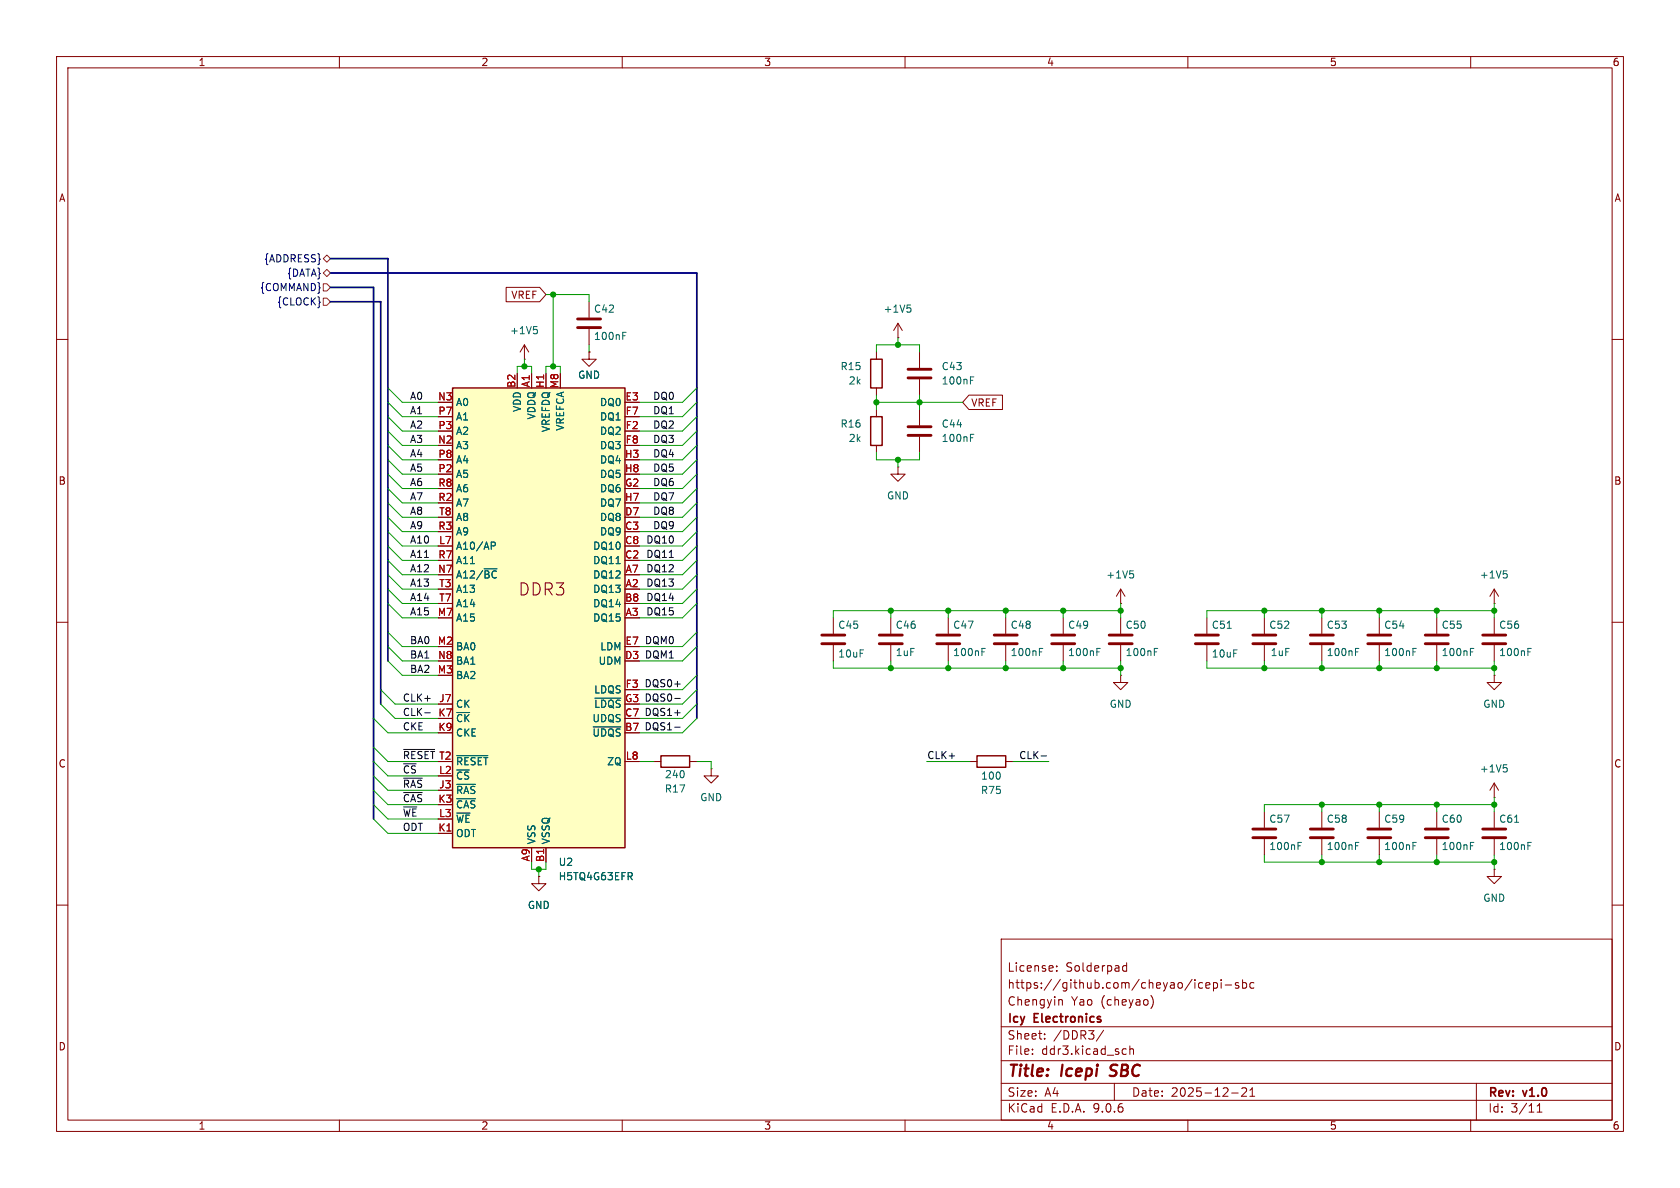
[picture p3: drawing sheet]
<svg xmlns="http://www.w3.org/2000/svg" width="297mm" height="210mm" viewBox="0 0 297 210" stroke-linecap="round" stroke-linejoin="round" font-family="sans-serif">
<g fill="none" stroke="#840000" stroke-width=".18">
<path d="M10 10h277v190h-277zM12 12h273v186h-273zM60 10v2M110 10v2M160 10v2M210 10v2M260 10v2M104.1 53.3v2.8M104.1 58.2v2.8M10 60h2M92.7 63.5h.1M92.7 61l-.8 1.2"/>
<path d="M92.7 61l.8 1.2M92.7 61v2.5M104.1 62.2v1.3h1.3l-1.3 1.3-1.2-1.3h1.2M104.1 62.2h.1M154.9 62.2v1.3M154.9 68.6v1.3M154.9 72.4v1.3M154.9 78.7v1.3M162.6 62.2v2.8M162.6 67.1v2.8M162.6 72.4v2.8M162.6 77.2v2.8"/>
<path d="M285 60h2M158.7 82.6v1.2h1.3l-1.3 1.3-1.2-1.3h1.2M158.7 82.6h.1M10 110h2M147.3 109.2v2.8M147.3 114v2.8M157.5 109.2v2.8M157.5 114v2.8M177.8 109.2v2.8M177.8 114v2.8M188 109.2v2.8M188 114v2.8"/>
<path d="M198.1 119.4v1.3h1.3l-1.3 1.2-1.3-1.2h1.3M198.1 119.4h.1M198.1 109.2v2.8M198.1 114v2.8M213.4 109.2v2.8M213.4 114v2.8M223.5 109.2v2.8M223.5 114v2.8M243.8 109.2v2.8M243.8 114v2.8M254 109.2v2.8M254 114v2.8"/>
<path d="M264.2 119.4v1.3h1.2l-1.2 1.2-1.3-1.2h1.3M264.2 119.4h.1M264.2 106.7h.1M264.2 104.1v2.6M264.2 109.2v2.8M264.2 114v2.8M264.2 104.1l-.8 1.3M264.2 104.1l.7 1.3M285 110h2M115.6 134.6h1.2M121.9 134.6h1.3M125.7 135.9v1.3h1.3l-1.3 1.2-1.2-1.2h1.2"/>
<path d="M125.7 135.9h.1M264.2 138.4v2.6M264.2 138.4l-.8 1.3M264.2 138.4l.7 1.3M95.2 154.9v1.3h1.3l-1.3 1.3-1.2-1.3h1.2M95.2 154.9h.1M223.5 143.5v2.8M223.5 148.3v2.8M233.7 143.5v2.8M233.7 148.3v2.8M243.8 143.5v2.8M243.8 148.3v2.8"/>
<path d="M254 143.5v2.8M254 148.3v2.8M264.2 141h.1M264.2 153.7v1.2h1.2l-1.2 1.3-1.3-1.3h1.3M264.2 153.7h.1M264.2 143.5v2.8M264.2 148.3v2.8M10 160h2M177 166h108v32h-108zM186.8 171.6v.1M186.8 170.8v.1M187.4 176.7h.2l.2 .2v.8"/>
<path d="M198.5 171.4l.2 .3 .5-.1M199.2 170.2v1.5M199.2 170.8l-.5-.1-.2 .3M203.5 176.1a1.74 1.74 0 0 1 0 2.2M212.6 173.8l-.4-.1-.3 .3v.4l.1 .2h.6M213.2 174.2l.7-.1-.1-.3-.4-.1-.2 .2v.7h.6M214.5 173.8l.5-.1 .2 .3v.4l-.1 .2h-.6M214.5 173.7v1.5M215.9 173.2v.1M215.9 173.7v1M216.6 174.1h1.1M219 173.8l-.4-.1-.2 .2 .1 .2 .5 .2v.3h-.6"/>
<path d="M219.7 173.8l.4-.1 .3 .3v.4l-.2 .2h-.5M219.7 173.2v1.5M221.7 173.8l-.5-.1-.2 .3v.4l.1 .2h.6M285 160h2M60 198v2M110 198v2M160 198v2M177 194.5h108M177 191.5h108M177 187.5h108M177 181.5h108M182.5 186.3v.1"/>
<path d="M182.5 185.5v.1M184.7 183.6v.1M184.7 182.8v.1M195.1 182.1l-1.3 2M197 191.5v3M198.7 185.4l.4 .1M199.1 186.3l-.4 .1M199.7 185.5l.3-.1 .3 .1 .1 .9M199.7 184.9v1.5M210 198v2M217.7 193.2h1.2M219.5 192.4l.6-.1 .2 .1 .1 .3-.9 1.1h.9"/>
<path d="M221 193.8h.8M221 192.7l.4-.4v1.5M260 198v2M261 191.5v6.5M271.7 196.6h.9M271.7 195.5l.5-.4v1.5"/>
</g>
<path d="M196.2 190.1l.2 .1M196.5 188.4l-.1 .2v.4" fill="none" stroke="#840000" stroke-width=".4"/>
<g fill="none" stroke="#840000" stroke-width=".51">
<path d="M102.1 56.4h4.1M102.1 57.9h4.1M160.5 75.4h4.1M160.5 77h4.1M160.5 65.3h4.1M160.5 66.8h4.1M145.3 113.8h4.1M145.3 112.3h4.1M155.4 113.8h4.1M155.4 112.3h4.1M175.8 113.8h4M175.8 112.3h4"/>
<path d="M185.9 113.8h4.1M185.9 112.3h4.1M196.1 113.8h4.1M196.1 112.3h4.1M211.3 113.8h4.1M211.3 112.3h4.1M221.5 113.8h4.1M221.5 112.3h4.1M241.8 113.8h4.1M241.8 112.3h4.1M252 113.8h4M252 112.3h4"/>
<path d="M262.1 113.8h4.1M262.1 112.3h4.1M221.5 146.6h4.1M221.5 148.1h4.1M231.6 146.6h4.1M231.6 148.1h4.1M241.8 146.6h4.1M241.8 148.1h4.1M252 146.6h4M252 148.1h4M262.1 146.6h4.1M262.1 148.1h4.1"/>
</g>
<g fill="none" stroke="#006464" stroke-width=".18">
<path d="M94.3 57.7h.6M94.8 58.2l.2 .3v.3l-.2 .2M110.1 59.4h.4M110.1 58.7h.6M171.6 77.4h.4M171.6 76.8h.6M171.6 67.2h.4M171.6 66.6h.6M183.8 115.2h.4M183.8 114.6h.6M193.9 115.2h.4M193.9 114.6h.6"/>
<path d="M204.1 115.2h.4M204.1 114.6h.6M217 111.1h.7M249.8 115.2h.4M249.8 114.6h.6M260 115.2h.4M260 114.6h.6M265.8 100.9h.6M266.2 101.4l.3 .2v.3l-.3 .3M270.1 115.2h.4M270.1 114.6h.6M265.8 135.2h.6"/>
<path d="M266.2 135.7l.3 .2v.3l-.3 .3M229.5 149.5h.4M229.5 148.9h.6M239.6 149.5h.5M239.6 148.9h.6M249.8 149.5h.4M249.8 148.9h.6M260 149.5h.4M260 148.9h.6M267.8 145.4h.7M270.1 149.5h.4M270.1 148.9h.6"/>
</g>
<path d="M153.9 73.7h2.1v5h-2.1zM153.9 63.5h2.1v5.1h-2.1zM116.8 133.6h5.1v2h-5.1z" fill="none" stroke="#840000" stroke-width=".25"/>
<path d="M80 68.6h30.5v81.3h-30.5z" fill="#ffffc2"/>
<path d="M80 68.6h30.5v81.3h-30.5zM172.7 133.6h5.1v2h-5.1z" fill="none" stroke="#840000" stroke-width=".25"/>
<g fill="none" stroke="#006464" stroke-width=".18">
<path d="M160.4 53.9h.6M160.8 54.4l.2 .2v.3l-.2 .3M86.8 95.8h.5l.3 .3-.1 .3-.7 .1M173.6 115.2h.4M173.6 114.6h.6M199.8 100.9h.6M200.2 101.4l.2 .2v.3l-.2 .3M239.6 115.2h.5M239.6 114.6h.6M80.7 133.6h5.5M80.7 138.7h3.4M104.9 128.5h4.9"/>
<path d="M105.2 123.4h4.6M80.7 141.2h3.4"/>
</g>
<g fill="none" stroke="#840000" stroke-width=".18">
<path d="M89.5 50.8h5.9l1.1 1.3-1.1 1.2h-5.9zM158.7 59.7h.1M158.7 57.2l-.7 1.2M158.7 57.2l.8 1.2M158.7 57.2v2.5M94 66v2.6M96.5 66v2.6M104.1 62.2h.1M171.3 69.8h5.9v2.6h-5.9l-1.1-1.3zM167.6 109.2v2.8M167.6 114v2.8M198.1 106.7h.1"/>
<path d="M198.1 104.1l-.7 1.3M198.1 104.1l.8 1.3M198.1 104.1v2.6M233.7 109.2v2.8M233.7 114v2.8M77.5 124.5h2.5M77.5 139.7h2.5M171.4 134.6h1.3M177.8 134.6h1.3M77.5 147.3h2.5M95.2 154.9h.1M96.5 149.9v2.5"/>
</g>
<path d="M165.6 112.3h4.1M165.6 113.8h4.1M231.6 112.3h4.1M231.6 113.8h4.1" fill="none" stroke="#840000" stroke-width=".51"/>
<path d="M57.1 52.7h.7l.6 .6-.6 .7h-.7zM57.1 45.7l.7-.6 .6 .6-.6 .7zM57.1 48.3l.7-.7 .6 .7-.6 .6zM57.1 50.2h.7l.6 .6-.6 .6h-.7z" fill="none" stroke="#725600" stroke-width=".18"/>
<path d="M71.3 137.6h3.4M71.3 132.5h5.5M75.1 126h1M119.3 128.5h.9M119.3 123.5h.9M184 133.6h1M71.3 140.1h3.4" fill="none" stroke="#0f0f0f" stroke-width=".18"/>
<path d="M58.4 48.3h64.8v78.7M58.4 50.8h7.6v94M58.4 45.7h10.2v71.1M58.4 53.3h8.9v71.2" fill="none" stroke="#000084" stroke-width=".3"/>
<g fill="none" stroke="#009600" stroke-width=".18">
<path d="M96.5 52.1h7.6v1.2M97.8 52.1v12.7M158.7 59.7v1.3M68.6 68.6l2.5 2.5h6.4M68.6 71.1l2.5 2.6h6.4M68.6 78.7l2.5 2.6h6.4M68.6 76.2l2.5 2.5h6.4M68.6 73.7l2.5 2.5h6.4M91.4 66v-1.2h2.6v1.2M92.7 63.5v1.3M96.5 66v-1.2h2.6v1.2M104.1 61v1.2"/>
<path d="M123.2 68.6l-2.6 2.5h-7.6M123.2 71.1l-2.6 2.6h-7.6M123.2 78.7l-2.6 2.6h-7.6M123.2 76.2l-2.6 2.5h-7.6M123.2 73.7l-2.6 2.5h-7.6M154.9 71.1h15.3M154.9 62.2v-1.2h7.7v1.2M154.9 69.9v2.5M162.6 69.9v2.5M68.6 81.3l2.5 2.5h6.4M68.6 83.8l2.5 2.6h6.4M68.6 88.9l2.5 2.5h6.4"/>
<path d="M68.6 91.4l2.5 2.6h6.4M68.6 86.4l2.5 2.5h6.4M68.6 96.5l2.5 2.6h6.4M68.6 94l2.5 2.5h6.4M68.6 99.1l2.5 2.5h6.4M123.2 81.3l-2.6 2.5h-7.6M123.2 83.8l-2.6 2.6h-7.6M123.2 88.9l-2.6 2.5h-7.6M123.2 91.4l-2.6 2.6h-7.6M123.2 86.4l-2.6 2.5h-7.6M123.2 96.5l-2.6 2.6h-7.6M123.2 94l-2.6 2.5h-7.6"/>
<path d="M123.2 99.1l-2.6 2.5h-7.6M154.9 80v1.3h7.7v-1.3M158.7 81.3v1.3M68.6 114.3l2.5 2.5h6.4M68.6 104.1l2.5 2.6h6.4M68.6 106.7l2.5 2.5h6.4M68.6 111.8l2.5 2.5h6.4M68.6 101.6l2.5 2.5h6.4M68.6 116.8l2.5 2.6h6.4M123.2 114.3l-2.6 2.5h-7.6M123.2 119.4l-2.6 2.5h-7.6M123.2 104.1l-2.6 2.6h-7.6"/>
<path d="M123.2 106.7l-2.6 2.5h-7.6M123.2 111.8l-2.6 2.5h-7.6M123.2 101.6l-2.6 2.5h-7.6M147.3 116.8v1.3h50.8M157.5 108v1.2M157.5 116.8v1.3M167.6 108v1.2M167.6 116.8v1.3M177.8 108v1.2M177.8 116.8v1.3M188 108v1.2M188 116.8v1.3"/>
<path d="M198.1 108h-50.8v1.2M198.1 106.7v2.5M198.1 116.8v2.6M213.4 116.8v1.3h50.8M223.5 108v1.2M223.5 116.8v1.3M233.7 108v1.2M233.7 116.8v1.3M243.8 108v1.2M243.8 116.8v1.3M254 108v1.2M254 116.8v1.3"/>
<path d="M264.2 106.7v2.5M264.2 116.8v2.6M264.2 108h-50.8v1.2M66 127l2.6 2.5h8.9M66 132.1l2.6 2.5h8.9M66 139.7l2.6 2.5h8.9M66 134.6l2.6 2.6h8.9M66 137.2l2.6 2.5h8.9M67.3 124.5l2.5 2.5h7.7M67.3 121.9l2.5 2.6h7.7M113 134.6h2.6M123.2 127l-2.6 2.5h-7.6"/>
<path d="M123.2 134.6h2.5v1.3M123.2 124.5l-2.6 2.5h-7.6M123.2 121.9l-2.6 2.6h-7.6M163.8 134.6h7.6M179.1 134.6h6.3M66 142.2l2.6 2.6h8.9M66 144.8l2.6 2.5h8.9M94 152.4v1.3h2.5v-1.3M95.2 153.7v1.2M223.5 151.1v1.3h40.7M233.7 142.2v1.3M233.7 151.1v1.3"/>
<path d="M243.8 142.2v1.3M243.8 151.1v1.3M254 142.2v1.3M254 151.1v1.3M264.2 142.2h-40.7v1.3M264.2 141v2.5M264.2 151.1v2.6"/>
</g>
<g fill="#009600" stroke="#009600" stroke-width=".18">
<circle cx="233.7" cy="118.1" r=".46"/>
<circle cx="233.7" cy="108" r=".46"/>
<circle cx="223.5" cy="118.1" r=".46"/>
<circle cx="243.8" cy="108" r=".46"/>
<circle cx="243.8" cy="118.1" r=".46"/>
<circle cx="254" cy="118.1" r=".46"/>
<circle cx="254" cy="108" r=".46"/>
<circle cx="264.2" cy="108" r=".46"/>
<circle cx="223.5" cy="108" r=".46"/>
<circle cx="264.2" cy="118.1" r=".46"/>
<circle cx="177.8" cy="118.1" r=".46"/>
<circle cx="177.8" cy="108" r=".46"/>
<circle cx="158.7" cy="81.3" r=".46"/>
<circle cx="162.6" cy="71.1" r=".46"/>
<circle cx="167.6" cy="118.1" r=".46"/>
<circle cx="188" cy="118.1" r=".46"/>
<circle cx="167.6" cy="108" r=".46"/>
<circle cx="243.8" cy="152.4" r=".46"/>
<circle cx="233.7" cy="142.2" r=".46"/>
<circle cx="243.8" cy="142.2" r=".46"/>
<circle cx="254" cy="152.4" r=".46"/>
<circle cx="264.2" cy="152.4" r=".46"/>
<circle cx="233.7" cy="152.4" r=".46"/>
<circle cx="254" cy="142.2" r=".46"/>
<circle cx="264.2" cy="142.2" r=".46"/>
<circle cx="154.9" cy="71.1" r=".46"/>
<circle cx="158.7" cy="61" r=".46"/>
<circle cx="198.1" cy="118.1" r=".46"/>
<circle cx="188" cy="108" r=".46"/>
<circle cx="198.1" cy="108" r=".46"/>
<circle cx="157.5" cy="118.1" r=".46"/>
<circle cx="157.5" cy="108" r=".46"/>
<circle cx="97.8" cy="52.1" r=".46"/>
<circle cx="97.8" cy="64.8" r=".46"/>
<circle cx="92.7" cy="64.8" r=".46"/>
<circle cx="95.2" cy="153.7" r=".46"/>
</g>
<text font-size="3" fill="#840000" x="91.6" y="105.5">DDR3</text>
<g font-size="2.8" fill="#840000">
<text x="178" y="190.9">Title:</text>
<text x="187.7" y="190.9">Icepi</text>
<text x="197.1" y="190.9">SBC</text>
</g>
<g font-size="2.1" fill="#840000">
<text x="178" y="172">License:</text>
<text x="188.4" y="172">Solderpad</text>
<text x="178" y="178">Chengyin</text>
<text x="178" y="175">https://github.com/cheyao/icepi-sbc</text>
<text x="189.4" y="178">Yao</text>
<text x="194.7" y="178">(cheyao)</text>
<text x="178" y="184">Sheet:</text>
<text x="178" y="181.2">Icy</text>
<text x="182.9" y="181.2">Electronics</text>
<text x="186.2" y="184">/DDR3/</text>
<text x="178" y="186.7">File:</text>
<text x="184.1" y="186.7">ddr3.kicad_sch</text>
<text x="178" y="196.9">KiCad</text>
<text x="178" y="194.1">Size:</text>
<text x="184.7" y="194.1">A4</text>
<text x="185.7" y="196.9">E.D.A.</text>
<text x="193.3" y="196.9">9.0.6</text>
<text x="200" y="194.1">Date:</text>
<text x="207" y="194.1">2025-12-21</text>
<text x="263" y="194.3">Rev:</text>
<text x="263" y="196.9">Id:</text>
<text x="267.1" y="196.9">3/11</text>
<text x="269.4" y="194.3">v1.0</text>
</g>
<g font-size="1.8" fill="#840000">
<text x="35" y="11.9">1</text>
<text x="85" y="11.9">2</text>
<text x="135" y="11.9">3</text>
<text x="185" y="11.9">4</text>
<text x="235" y="11.9">5</text>
<text x="285" y="11.9">6</text>
<text x="10.3" y="35.9">A</text>
<text x="285.3" y="35.9">A</text>
<text x="90.3" y="53">VREF</text>
<text x="171.6" y="72.1">VREF</text>
<text x="10.3" y="85.9">B</text>
<text x="285.3" y="85.9">B</text>
<text x="10.3" y="135.9">C</text>
<text x="285.3" y="135.9">C</text>
<text x="10.3" y="185.9">D</text>
<text x="285.3" y="185.9">D</text>
<text x="35" y="199.9">1</text>
<text x="85" y="199.9">2</text>
<text x="135" y="199.9">3</text>
<text x="185" y="199.9">4</text>
<text x="235" y="199.9">5</text>
<text x="285" y="199.9">6</text>
</g>
<g font-size="1.8" fill="#000084">
<text x="46.6" y="46.6">{ADDRESS}</text>
<text x="45.9" y="51.7">{COMMAND}</text>
<text x="50.6" y="49.1">{DATA}</text>
<text x="48.9" y="54.2">{CLOCK}</text>
</g>
<g font-size="1.8" fill="#006464">
<text x="90.1" y="59.3">+1V5</text>
<text x="104.9" y="55.5">C42</text>
<text x="156.1" y="55.5">+1V5</text>
<text x="104.9" y="60.3">100nF</text>
<text x="148.5" y="65.6">R15</text>
<text x="166.4" y="65.6">C43</text>
<text x="80.5" y="72">A0</text>
<text x="102.1" y="67.2">GND</text>
<text x="106" y="72">DQ0</text>
<text x="149.9" y="68.2">2k</text>
<text x="166.4" y="68.2">100nF</text>
<text x="80.5" y="74.5">A1</text>
<text x="80.5" y="77.1">A2</text>
<text x="92.3" y="72.9" transform="rotate(-90 92.3 72.9)">VDD</text>
<text x="94.8" y="74.3" transform="rotate(-90 94.8 74.3)">VDDQ</text>
<text x="97.4" y="76.5" transform="rotate(-90 97.4 76.5)">VREFDQ</text>
<text x="99.9" y="76.2" transform="rotate(-90 99.9 76.2)">VREFCA</text>
<text x="106" y="74.5">DQ1</text>
<text x="106" y="77.1">DQ2</text>
<text x="148.5" y="75.8">R16</text>
<text x="166.4" y="75.8">C44</text>
<text x="80.5" y="79.6">A3</text>
<text x="80.5" y="82.1">A4</text>
<text x="106" y="79.6">DQ3</text>
<text x="106" y="82.1">DQ4</text>
<text x="149.9" y="78.3">2k</text>
<text x="166.4" y="78.3">100nF</text>
<text x="80.5" y="84.7">A5</text>
<text x="80.5" y="87.2">A6</text>
<text x="80.5" y="89.8">A7</text>
<text x="106" y="84.7">DQ5</text>
<text x="106" y="87.2">DQ6</text>
<text x="106" y="89.8">DQ7</text>
<text x="156.7" y="88.5">GND</text>
<text x="80.5" y="92.3">A8</text>
<text x="80.5" y="94.8">A9</text>
<text x="106" y="92.3">DQ8</text>
<text x="106" y="94.8">DQ9</text>
<text x="80.5" y="97.4">A10/AP</text>
<text x="80.5" y="99.9">A11</text>
<text x="104.8" y="97.4">DQ10</text>
<text x="104.8" y="99.9">DQ11</text>
<text x="80.5" y="102.5">A12/~{BC}</text>
<text x="80.5" y="105">A13</text>
<text x="80.5" y="107.5">A14</text>
<text x="104.8" y="102.5">DQ12</text>
<text x="104.8" y="105">DQ13</text>
<text x="104.8" y="107.5">DQ14</text>
<text x="195.5" y="102.5">+1V5</text>
<text x="261.5" y="102.5">+1V5</text>
<text x="80.5" y="110.1">A15</text>
<text x="104.8" y="110.1">DQ15</text>
<text x="148.1" y="111.4">C45</text>
<text x="158.3" y="111.4">C46</text>
<text x="168.4" y="111.4">C47</text>
<text x="178.6" y="111.4">C48</text>
<text x="188.7" y="111.4">C49</text>
<text x="198.9" y="111.4">C50</text>
<text x="214.1" y="111.4">C51</text>
<text x="224.3" y="111.4">C52</text>
<text x="234.5" y="111.4">C53</text>
<text x="244.6" y="111.4">C54</text>
<text x="254.8" y="111.4">C55</text>
<text x="264.9" y="111.4">C56</text>
<text x="80.5" y="115.2">BA0</text>
<text x="80.5" y="117.7">BA1</text>
<text x="105.7" y="117.7">UDM</text>
<text x="106" y="115.2">LDM</text>
<text x="148.1" y="116.4">10uF</text>
<text x="158.3" y="116.2">1uF</text>
<text x="168.4" y="116.2">100nF</text>
<text x="178.6" y="116.2">100nF</text>
<text x="188.7" y="116.2">100nF</text>
<text x="198.9" y="116.2">100nF</text>
<text x="214.1" y="116.4">10uF</text>
<text x="224.5" y="116.2">1uF</text>
<text x="234.5" y="116.2">100nF</text>
<text x="244.6" y="116.2">100nF</text>
<text x="254.8" y="116.2">100nF</text>
<text x="264.9" y="116.2">100nF</text>
<text x="80.5" y="120.2">BA2</text>
<text x="80.5" y="125.3">CK</text>
<text x="104.9" y="122.8">LDQS</text>
<text x="104.9" y="125.3">~{LDQS}</text>
<text x="196.1" y="125.3">GND</text>
<text x="262.1" y="125.3">GND</text>
<text x="80.5" y="127.9">~{CK}</text>
<text x="80.5" y="130.4">CKE</text>
<text x="104.6" y="127.9">UDQS</text>
<text x="104.6" y="130.4">~{UDQS}</text>
<text x="80.5" y="135.5">~{RESET}</text>
<text x="107.2" y="135.5">ZQ</text>
<text x="117.5" y="137.8">240</text>
<text x="261.5" y="136.8">+1V5</text>
<text x="80.5" y="138">~{CS}</text>
<text x="80.5" y="140.6">~{RAS}</text>
<text x="80.5" y="143.1">~{CAS}</text>
<text x="117.4" y="140.3">R17</text>
<text x="123.7" y="141.8">GND</text>
<text x="173.3" y="140.6">R75</text>
<text x="173.3" y="138">100</text>
<text x="80.5" y="145.6">~{WE}</text>
<text x="80.5" y="148.2">ODT</text>
<text x="94.8" y="149.4" transform="rotate(-90 94.8 149.4)">VSS</text>
<text x="97.4" y="149.4" transform="rotate(-90 97.4 149.4)">VSSQ</text>
<text x="224.3" y="145.6">C57</text>
<text x="234.5" y="145.6">C58</text>
<text x="244.6" y="145.6">C59</text>
<text x="254.8" y="145.6">C60</text>
<text x="264.9" y="145.6">C61</text>
<text x="98.7" y="153.3">U2</text>
<text x="98.7" y="155.8">H5TQ4G63EFR</text>
<text x="224.3" y="150.5">100nF</text>
<text x="234.5" y="150.5">100nF</text>
<text x="244.6" y="150.5">100nF</text>
<text x="254.8" y="150.5">100nF</text>
<text x="264.9" y="150.5">100nF</text>
<text x="93.2" y="160.9">GND</text>
<text x="262.1" y="159.6">GND</text>
</g>
<g font-size="1.8" fill="#0f0f0f">
<text x="72.4" y="70.8">A0</text>
<text x="115.4" y="70.8">DQ0</text>
<text x="72.4" y="73.3">A1</text>
<text x="72.4" y="75.9">A2</text>
<text x="115.4" y="73.3">DQ1</text>
<text x="115.4" y="75.9">DQ2</text>
<text x="72.4" y="83.5">A5</text>
<text x="72.4" y="80.9">A4</text>
<text x="72.4" y="78.4">A3</text>
<text x="115.4" y="80.9">DQ4</text>
<text x="115.4" y="83.5">DQ5</text>
<text x="115.4" y="78.4">DQ3</text>
<text x="72.4" y="88.6">A7</text>
<text x="72.4" y="86">A6</text>
<text x="115.4" y="86">DQ6</text>
<text x="115.4" y="88.6">DQ7</text>
<text x="72.4" y="91.1">A8</text>
<text x="72.4" y="93.6">A9</text>
<text x="115.4" y="91.1">DQ8</text>
<text x="115.4" y="93.6">DQ9</text>
<text x="72.4" y="96.2">A10</text>
<text x="72.4" y="101.3">A12</text>
<text x="72.4" y="98.7">A11</text>
<text x="114.2" y="96.2">DQ10</text>
<text x="114.2" y="101.3">DQ12</text>
<text x="114.2" y="98.7">DQ11</text>
<text x="72.4" y="106.3">A14</text>
<text x="72.4" y="103.8">A13</text>
<text x="114.2" y="103.8">DQ13</text>
<text x="114.2" y="106.3">DQ14</text>
<text x="72.4" y="114">BA0</text>
<text x="72.4" y="108.9">A15</text>
<text x="113.9" y="114">DQM0</text>
<text x="114.2" y="108.9">DQ15</text>
<text x="72.4" y="119">BA2</text>
<text x="72.4" y="116.5">BA1</text>
<text x="110.4" y="116.6">D3 DQM1</text>
<text x="71.1" y="124.1">CLK+</text>
<text x="110.4" y="124.2">G3 DQS0-</text>
<text x="113.9" y="121.6">DQS0+</text>
<text x="71.1" y="129.2">CKE</text>
<text x="71.1" y="126.7">CLK-</text>
<text x="110.4" y="126.7">C7 DQS1+</text>
<text x="113.9" y="129.2">DQS1-</text>
<text x="71.1" y="136.8">~{CS}</text>
<text x="71.1" y="134.3">~{RESET}</text>
<text x="163.8" y="134.3">CLK+</text>
<text x="180.1" y="134.3">CLK-</text>
<text x="71.1" y="141.9">~{CAS} K3</text>
<text x="71.1" y="139.4">~{RAS} J3</text>
<text x="71.1" y="144.4">~{WE}</text>
<text x="71.1" y="147">ODT</text>
</g>
<g font-size="1.8" fill="#a90000">
<text x="77.4" y="70.9">N3</text>
<text x="91.2" y="68.7" transform="rotate(-90 91.2 68.7)">B2</text>
<text x="93.7" y="68.6" transform="rotate(-90 93.7 68.6)">A1</text>
<text x="96.3" y="68.7" transform="rotate(-90 96.3 68.7)">H1</text>
<text x="98.8" y="68.7" transform="rotate(-90 98.8 68.7)">M8</text>
<text x="110.5" y="70.9">E3</text>
<text x="77.4" y="73.4">P7</text>
<text x="77.4" y="75.9">P3</text>
<text x="110.5" y="73.4">F7</text>
<text x="110.5" y="75.9">F2</text>
<text x="77.4" y="78.5">N2</text>
<text x="77.4" y="81">P8</text>
<text x="77.4" y="83.6">P2</text>
<text x="110.4" y="81">H3</text>
<text x="110.4" y="83.6">H8</text>
<text x="110.5" y="78.5">F8</text>
<text x="77.4" y="86.1">R8</text>
<text x="77.4" y="88.6">R2</text>
<text x="110.4" y="88.6">H7</text>
<text x="110.4" y="86.1">G2</text>
<text x="77.4" y="93.7">R3</text>
<text x="77.5" y="91.2">T8</text>
<text x="110.4" y="91.2">D7</text>
<text x="110.4" y="93.7">C3</text>
<text x="77.4" y="101.3">N7</text>
<text x="77.4" y="98.8">R7</text>
<text x="77.5" y="96.3">L7</text>
<text x="110.4" y="96.3">C8</text>
<text x="110.4" y="98.8">C2</text>
<text x="110.5" y="101.3">A7</text>
<text x="77.5" y="103.9">T3</text>
<text x="77.5" y="106.4">T7</text>
<text x="110.4" y="106.4">B8</text>
<text x="110.5" y="103.9">A2</text>
<text x="77.3" y="109">M7</text>
<text x="110.5" y="109">A3</text>
<text x="77.3" y="114">M2</text>
<text x="77.3" y="119.1">M3</text>
<text x="77.4" y="116.6">N8</text>
<text x="110.4" y="116.6">D3</text>
<text x="110.5" y="114">E7</text>
<text x="77.5" y="124.2">J7</text>
<text x="110.4" y="124.2">G3</text>
<text x="110.5" y="121.7">F3</text>
<text x="77.4" y="126.7">K7</text>
<text x="77.4" y="129.3">K9</text>
<text x="110.4" y="129.3">B7</text>
<text x="110.4" y="126.7">C7</text>
<text x="77.5" y="136.9">L2</text>
<text x="77.5" y="134.4">T2</text>
<text x="110.5" y="134.4">L8</text>
<text x="77.4" y="142">K3</text>
<text x="77.5" y="139.4">J3</text>
<text x="77.4" y="147.1">K1</text>
<text x="77.5" y="144.5">L3</text>
<text x="93.7" y="152.4" transform="rotate(-90 93.7 152.4)">A9</text>
<text x="96.3" y="152.5" transform="rotate(-90 96.3 152.5)">B1</text>
</g>
</svg>
